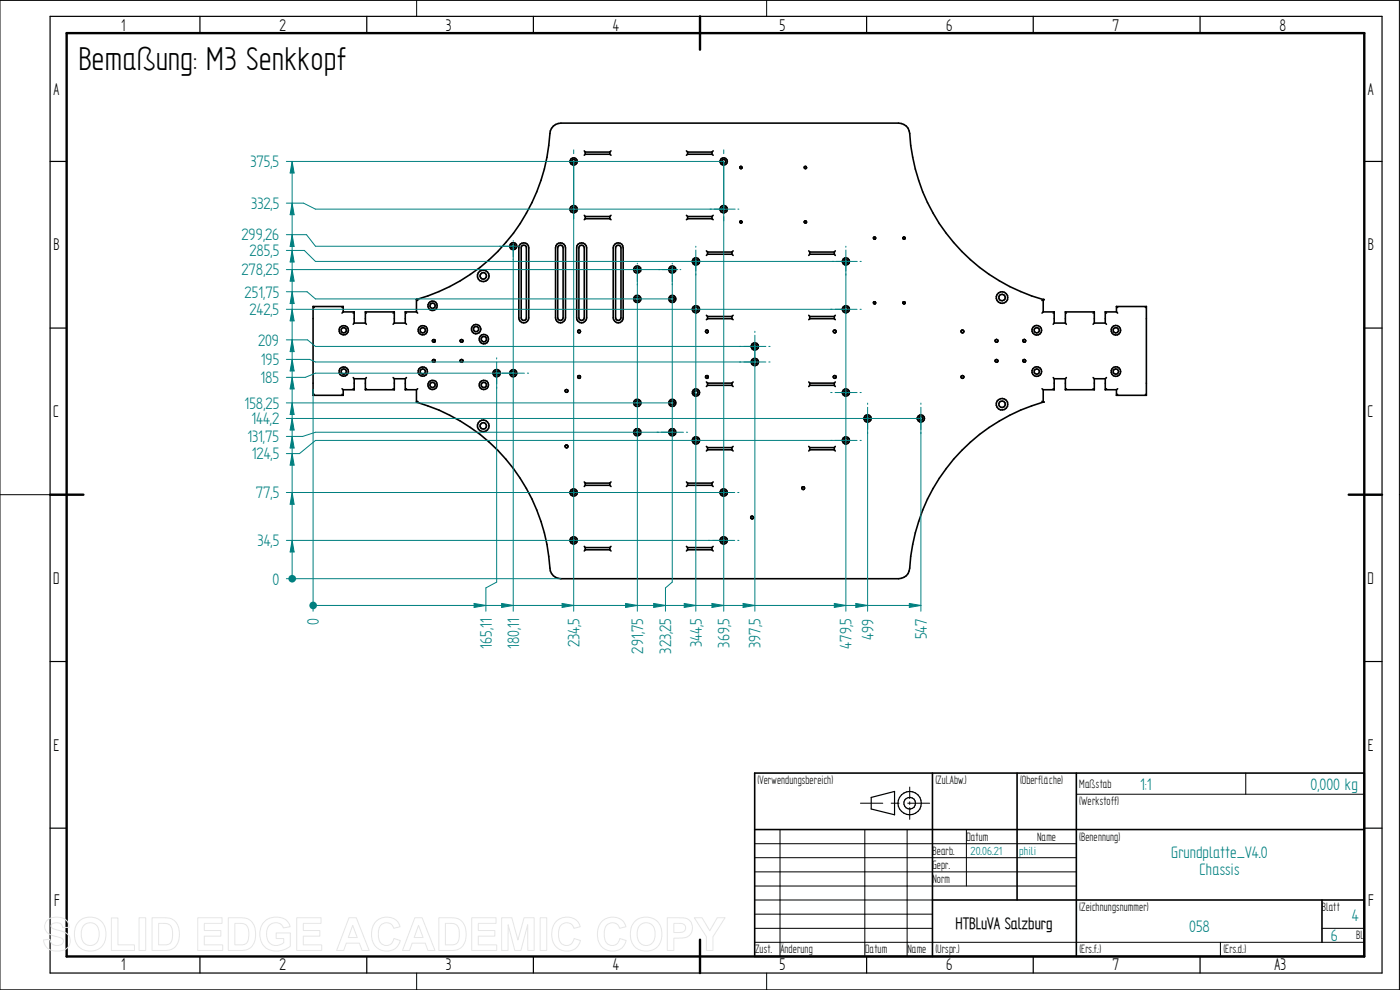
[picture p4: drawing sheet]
<svg xmlns="http://www.w3.org/2000/svg" width="297mm" height="210mm" viewBox="0 0 297 210" stroke-linecap="round" stroke-linejoin="round" font-family="sans-serif">
<g fill="none" stroke="#000" stroke-width=".21">
<path d="M88.4 0v3.5M162.6 0v3.5M0 .1h296.9v209.9h-296.9zM156.9 35.6v-.2l.4-.1 .2 .3-.4 .2M170.6 35.6v-.2l.4-.1 .2 .3-.4 .2M156.9 47.2v-.3l.4-.1 .2 .4-.4 .2M170.6 47.2v-.3l.4-.1 .2 .4-.4 .2M185.3 50.6l.1-.4 .4 .2v.2l-.3 .2M191.5 50.6l.2-.4 .4 .2v.2l-.4 .2M91.7 72.4l.2-.4 .4 .1v.4l-.4 .1M91.7 76.7l.2-.5 .4 .1v.5l-.4 .1M97.6 72.4l.1-.4 .5 .1v.4l-.4 .1"/>
<path d="M97.6 76.7l.1-.5 .5 .1v.5l-.4 .1M122.5 70.4l.2-.4 .4 .1v.4l-.3 .2M149.6 70.4l.2-.4 .4 .1 .1 .4-.4 .2M176.7 70.4l.2-.4 .4 .1 .1 .4-.4 .2M185.3 64.3v-.2l.3-.1 .2 .3-.3 .2M191.5 64.3v-.2l.4-.1 .2 .3-.4 .2M203.8 70.4l.2-.4 .4 .1 .1 .4-.4 .2M211.1 72.4l.1-.4 .5 .1v.4l-.4 .1M211.1 76.7l.1-.5 .5 .1v.5l-.4 .1M217 72.4l.1-.4 .5 .1v.4l-.4 .1M217 76.7l.1-.5 .5 .1v.5l-.4 .1M119.8 94.8l.2-.4h.4l.1 .5-.4 .1"/>
<path d="M119.8 83l.2-.4 .4 .1 .1 .4-.4 .2M122.5 80.1l.2-.4h.4v.4l-.3 .2M149.6 80.1l.2-.4h.4l.1 .4-.4 .2M176.7 80.1l.2-.4h.4l.1 .4-.4 .2M203.8 80.1l.2-.4h.4l.1 .4-.4 .2M0 104.9h10.6M159.2 109.9l.1-.4 .5 .1 .1 .4-.4 .2M170.1 103.6l.1-.3h.4l.1 .4-.4 .2M296.9 104.9h.1M160.1 179h68.2M165.5 176v26.9M182.5 170.4h4.8"/>
<path d="M183.5 176v26.9M189.1 170.4h1.7M192.4 176v26.9M192.6 170.4h4.6M193 167v2.4M193 170.1v.5M193 171.3v2.5M205 176v12M228.3 168.5h61.1M264.3 164v4.5M160.1 199.9h129.3M160.1 196.9h37.7"/>
<path d="M160.1 188h68.2M160.1 185h68.2M160.1 181.9h68.2M160.1 190.9h37.7M160.1 193.9h37.7M258.9 199.9v3M280.5 196.9h8.9M88.4 206.4v3.6M162.6 206.4v3.6"/>
</g>
<g fill="none" stroke="#000" stroke-width=".25">
<path d="M10.6 3.5h282.6v202.9h-282.6zM42.4 3.5v3.5M77.8 3.5v3.5M113.2 3.5v3.5M148.5 3.5v3.5M183.9 3.5v3.5M219.2 3.5v3.5M254.6 3.5v3.5M10.6 34.2h3.5M289.4 34.2h3.8M10.6 69.6h3.5M289.4 69.6h3.8"/>
<path d="M10.6 104.9h3.5M289.4 104.9h3.8M10.6 140.3h3.5M289.4 140.3h3.8M10.6 175.7h3.5M184.8 169.2l5-1.3v4.9l-5-1.2zM289.4 175.7h3.8M42.4 202.9v3.5M77.8 202.9v3.5M113.2 202.9v3.5M148.5 202.9v3.5M183.9 202.9v3.5"/>
<path d="M219.2 202.9v3.5M254.6 202.9v3.5"/>
<circle cx="193" cy="170.4" r="2.46"/>
<circle cx="193" cy="170.4" r="1.23"/>
</g>
<path d="M14.1 7h275.3v195.9h-275.3zM148.5 3.5v7M10.6 104.9h7.1M286.1 104.9h7.1M148.5 199.3v7.1" fill="none" stroke="#000" stroke-width=".51"/>
<g fill="none" stroke="#000" stroke-width=".34">
<path d="M124 32l.2 .3M124.2 32.3v.4M124.2 32.7h5.2M124.2 32.3h5.2M124.2 32.7l-.2 .2M129.4 32.3v.4M129.4 32.7l.2 .2M129.6 32l-.2 .3M145.6 32l.3 .3M145.9 32.3v.4M145.9 32.7h5.1M145.9 32.3h5.1"/>
<path d="M145.9 32.7l-.3 .2M151 32.3v.4M151 32.7l.3 .2M151.3 32l-.3 .3M157 35.4l.3-.1 .1 .3-.3 .2zM170.6 35.4l.4-.1 .1 .3-.3 .2zM110.4 51.8a1.07 1.07 0 0 1 1.1-.2 1.07 1.07 0 0 1 .7 1v14.8a1.06 1.06 0 0 1-1.1 1.1 1.06 1.06 0 0 1-1-1.1v-14.8zM110.6 52.3a.58 .58 0 0 1 .7-.3 .58 .58 0 0 1 .4 .6v14.8a.55 .55 0 0 1-.6 .6 .55 .55 0 0 1-.5-.6zM118.2 51.8a1.08 1.08 0 0 1 1.1-.2 1.08 1.08 0 0 1 .7 1v14.8a1.06 1.06 0 0 1-1.1 1.1 1.06 1.06 0 0 1-1-1.1v-14.8zM118.4 52.3a.58 .58 0 0 1 .6-.3 .58 .58 0 0 1 .5 .6v14.8a.57 .57 0 0 1-.6 .6 .57 .57 0 0 1-.6-.6zM122.6 51.8a1.08 1.08 0 0 1 1.2-.2 1.08 1.08 0 0 1 .7 1v14.8a1.06 1.06 0 0 1-1.1 1.1 1.06 1.06 0 0 1-1.1-1.1v-14.8l.1-.4zM123.1 52.1a.57 .57 0 0 1 .9 .5v14.8a.57 .57 0 0 1-.6 .6 .57 .57 0 0 1-.6-.6v-14.8z"/>
<path d="M124 45.7l.2 .2M124.2 46.4h5.2M124.2 45.9v.5M124.2 45.9h5.2M124.2 46.4l-.2 .2M129.4 45.9v.5M129.4 46.4l.2 .2M129.6 45.7l-.2 .2M130.4 51.8a1.05 1.05 0 0 1 1.2-.2 1.05 1.05 0 0 1 .6 1v14.8a1.06 1.06 0 0 1-1.1 1.1 1.06 1.06 0 0 1-1-1.1v-14.8zM130.9 52.1a.57 .57 0 0 1 .8 .5v14.8a.57 .57 0 0 1-.5 .6 .57 .57 0 0 1-.6-.6v-14.8zM145.6 45.7l.3 .2M145.9 46.4h5.1"/>
<path d="M145.9 45.9h5.1M145.9 45.9v.5M145.9 46.4l-.3 .2M149.9 53.2l.2 .3M150.1 53.5h5.2M150.1 53.9h5.2M150.1 53.5v.4M150.1 53.9l-.2 .3M151 45.9v.5M151 46.4l.3 .2M151.3 45.7l-.3 .2M155.3 53.5v.4"/>
<path d="M155.3 53.9l.2 .3M155.5 53.2l-.2 .3M157 47l.1-.1 .3 .2-.3 .2zM170.6 47l.2-.1 .3 .2-.3 .2zM171.6 53.2l.2 .3M171.8 53.5v.4M171.8 53.5h5.2M171.8 53.9h5.2M171.8 53.9l-.2 .3M177 53.5v.4M177 53.9l.2 .3M177.2 53.2l-.2 .3"/>
<path d="M185.3 50.4l.4-.1v.4l-.2 .1zM191.6 50.4l.3-.1v.4l-.3-.1zM66.4 65h6.4M66.4 65v18.9M66.4 65l.3 .2M72.8 66.2h2.3M72.8 65v1.2M72.8 65l-.2 .2M72.8 66.2l-.2 .2M75.1 68.5h2.4M75.1 66.2v2.3M75.1 66.2l-.2 .2"/>
<path d="M75.1 68.5l-.2 .3M77.5 66.2h6.2M77.5 66.2v2.3M77.5 68.5l.2 .3M77.5 66.2l.2 .2M83.7 68.5h2.3M83.7 66.2v2.3M83.7 66.2l-.3 .2M83.7 68.5l-.3 .3M86 66.2h2.3M86 66.2v2.3M86 68.5l.2 .3"/>
<path d="M86 66.2l.2 .2M88.3 66.2v-2.7a39 39 0 0 0 28.5-35.7 2.34 2.34 0 0 1 2.2-1.7h71.6a2.32 2.32 0 0 1 2.4 2.2 38.9 38.9 0 0 0 28.3 35.2v2.7M88.3 66.2l.3 .2M88.4 63.6l.2 .2M149.9 66.9l.2 .2M150.1 67.1h5.2M150.1 67.6h5.2M150.1 67.1v.5M150.1 67.6l-.2 .2M155.3 67.1v.5M155.3 67.6l.2 .2M155.5 66.9l-.2 .2"/>
<path d="M171.6 66.9l.2 .2M171.8 67.1v.5M171.8 67.1h5.2M171.8 67.6h5.2M171.8 67.6l-.2 .2M177 67.1v.5M177 67.6l.2 .2M177.2 66.9l-.2 .2M185.3 64.1h.4v.3l-.2 .1zM191.6 64.1h.3l.1 .2-.3 .2zM221.2 63.6l-.1 .2M221.3 66.2h2.3"/>
<path d="M221.3 66.2l-.2 .2M223.6 68.5h2.4M223.6 66.2v2.3M223.6 66.2l-.2 .2M223.6 68.5l-.2 .3M226 66.2h6.2M226 66.2v2.3M226 68.5l.2 .3M226 66.2l.2 .2M232.2 66.2v2.3M232.2 68.5h2.3M232.2 66.2l-.3 .2"/>
<path d="M232.2 68.5l-.3 .3M234.5 66.2v2.3M234.5 66.2h2.4M234.5 68.5l.2 .3M234.5 66.2l.2 .2M236.9 65v1.2M236.9 65h6.3M236.9 66.2l.2 .2M236.9 65l.2 .2M243.2 65v18.9M243.2 65l-.2 .2M66.4 83.9h6.4"/>
<path d="M66.7 83.7l-.3 .2M72.6 83.7l.2 .2M72.6 82.5l.2 .2M72.8 82.7h2.3M72.8 82.7v1.2M74.9 82.5l.2 .2M74.9 80.1l.2 .2M75.1 80.3h2.4M75.1 80.3v2.4M77.5 82.7h6.2M77.5 80.3v2.4M77.7 80.1l-.2 .2"/>
<path d="M77.7 82.5l-.2 .2M83.4 82.5l.3 .2M83.4 80.1l.3 .2M83.7 80.3h2.3M83.7 80.3v2.4M86 82.7h2.3M86 80.3v2.4M86.2 80.1l-.2 .2M86.2 82.5l-.2 .2M88.3 82.7v2.6a39.1 39.1 0 0 1 28.5 35.8 2.34 2.34 0 0 0 2.2 1.7h71.6a2.31 2.31 0 0 0 2.4-2.3 39 39 0 0 1 28.3-35.2v-2.6M88.6 82.5l-.3 .2M88.6 85.1l-.2 .2"/>
<path d="M149.9 81l.2 .3M149.9 94.7l.2 .3M150.1 81.7l-.2 .3M150.1 95.4l-.2 .3M150.1 81.3v.4M150.1 95v.4M150.1 95h5.2M150.1 95.4h5.2M150.1 81.3h5.2M150.1 81.7h5.2M155.3 81.3v.4M155.3 95v.4"/>
<path d="M155.3 81.7l.2 .3M155.3 95.4l.2 .3M155.5 81l-.2 .3M155.5 94.7l-.2 .3M171.6 94.7l.2 .3M171.6 81l.2 .3M171.8 81.3v.4M171.8 95v.4M171.8 95h5.2M171.8 95.4h5.2M171.8 95.4l-.2 .3M171.8 81.3h5.2"/>
<path d="M171.8 81.7h5.2M171.8 81.7l-.2 .3M177 81.3v.4M177 95v.4M177 95.4l.2 .3M177 81.7l.2 .3M177.2 94.7l-.2 .3M177.2 81l-.2 .3M221.1 85.1l.1 .2M221.1 82.5l.2 .2M221.3 82.7h2.3M223.4 82.5l.2 .2"/>
<path d="M223.4 80.1l.2 .2M223.6 80.3h2.4M223.6 80.3v2.4M226 82.7h6.2M226 80.3v2.4M226.2 80.1l-.2 .2M226.2 82.5l-.2 .2M231.9 82.5l.3 .2M231.9 80.1l.3 .2M232.2 80.3h2.3M232.2 80.3v2.4M234.5 82.7h2.4"/>
<path d="M234.5 80.3v2.4M234.7 80.1l-.2 .2M234.7 82.5l-.2 .2M236.9 83.9h6.3M236.9 82.7v1.2M237.1 82.5l-.2 .2M237.1 83.7l-.2 .2M243 83.7l.2 .2M124 102.2l.2 .3M124 115.9l.2 .3M124.2 102.5v.5M124.2 116.2v.4"/>
<path d="M124.2 102.5h5.2M124.2 103h5.2M124.2 103l-.2 .2M124.2 116.6h5.2M124.2 116.2h5.2M124.2 116.6l-.2 .3M129.4 102.5v.5M129.4 116.2v.4M129.4 103l.2 .2M129.4 116.6l.2 .3M129.6 102.2l-.2 .3M129.6 115.9l-.2 .3"/>
<path d="M145.6 115.9l.3 .3M145.6 102.2l.3 .3M145.9 102.5v.5M145.9 116.2v.4M145.9 102.5h5.1M145.9 103h5.1M145.9 116.6h5.1M145.9 116.2h5.1M145.9 116.6l-.3 .3M145.9 103l-.3 .2M151 102.5v.5M151 116.2v.4"/>
<path d="M151 116.6l.3 .3M151 103l.3 .2M151.3 115.9l-.3 .3M151.3 102.2l-.3 .3M160.1 164h129.3v38.9h-129.3zM160.1 176h129.3M197.8 164v38.9M215.8 164v26.9M228.3 164v38.9M197.8 190.9h91.6M280.5 190.9v9"/>
<circle cx="121.7" cy="34.2" r=".77"/>
<circle cx="121.7" cy="34.3" r=".43"/>
<circle cx="153.5" cy="34.2" r=".44"/>
<circle cx="153.5" cy="34.2" r=".77"/>
<circle cx="102.5" cy="58.5" r=".68"/>
<circle cx="102.5" cy="58.5" r="1.23"/>
<circle cx="108.9" cy="52.2" r=".42"/>
<circle cx="108.9" cy="52.2" r=".75"/>
<circle cx="121.7" cy="44.4" r=".78"/>
<circle cx="121.7" cy="44.4" r=".42"/>
<circle cx="135.2" cy="57.2" r=".76"/>
<circle cx="135.2" cy="57.2" r=".42"/>
<circle cx="142.6" cy="57.2" r=".42"/>
<circle cx="142.6" cy="57.2" r=".75"/>
<circle cx="147.6" cy="55.5" r=".44"/>
<circle cx="147.6" cy="55.5" r=".77"/>
<circle cx="153.5" cy="44.4" r=".77"/>
<circle cx="153.5" cy="44.4" r=".42"/>
<circle cx="179.5" cy="55.5" r=".42"/>
<circle cx="179.5" cy="55.5" r=".76"/>
<circle cx="72.9" cy="70.1" r=".56"/>
<circle cx="72.9" cy="78.8" r=".56"/>
<circle cx="72.9" cy="78.8" r=".98"/>
<circle cx="72.9" cy="70.1" r=".99"/>
<circle cx="89.7" cy="70.1" r=".56"/>
<circle cx="89.7" cy="78.8" r=".56"/>
<circle cx="89.7" cy="78.8" r=".98"/>
<circle cx="89.7" cy="70" r="1"/>
<circle cx="91.8" cy="64.9" r=".57"/>
<circle cx="91.8" cy="64.9" r="1"/>
<circle cx="92" cy="72.3" r=".29"/>
<circle cx="92" cy="76.5" r=".29"/>
<circle cx="97.9" cy="72.3" r=".29"/>
<circle cx="97.9" cy="76.5" r=".29"/>
<circle cx="101" cy="69.8" r=".56"/>
<circle cx="101" cy="69.8" r="1.01"/>
<circle cx="102.7" cy="72" r=".57"/>
<circle cx="102.7" cy="71.9" r="1"/>
<circle cx="105.4" cy="79.2" r=".77"/>
<circle cx="105.4" cy="79.1" r=".43"/>
<circle cx="108.9" cy="79.1" r=".42"/>
<circle cx="108.9" cy="79.2" r=".76"/>
<circle cx="122.9" cy="70.3" r=".3"/>
<circle cx="122.9" cy="80" r=".3"/>
<circle cx="135.2" cy="63.4" r=".77"/>
<circle cx="135.2" cy="63.4" r=".42"/>
<circle cx="142.6" cy="63.4" r=".43"/>
<circle cx="142.6" cy="63.4" r=".75"/>
<circle cx="147.6" cy="65.6" r=".43"/>
<circle cx="147.6" cy="65.6" r=".78"/>
<circle cx="150" cy="70.3" r=".29"/>
<circle cx="150" cy="80" r=".29"/>
<circle cx="160.1" cy="73.5" r=".44"/>
<circle cx="160.1" cy="76.8" r=".44"/>
<circle cx="160.1" cy="73.5" r=".77"/>
<circle cx="160.1" cy="76.8" r=".77"/>
<circle cx="177.1" cy="70.3" r=".3"/>
<circle cx="177.1" cy="80" r=".3"/>
<circle cx="179.5" cy="65.6" r=".42"/>
<circle cx="179.5" cy="65.6" r=".76"/>
<circle cx="204.2" cy="70.3" r=".3"/>
<circle cx="204.2" cy="80" r=".3"/>
<circle cx="211.4" cy="72.3" r=".3"/>
<circle cx="211.4" cy="76.5" r=".29"/>
<circle cx="212.6" cy="63.1" r="1.22"/>
<circle cx="212.6" cy="63.1" r=".7"/>
<circle cx="217.3" cy="72.3" r=".3"/>
<circle cx="217.3" cy="76.5" r=".29"/>
<circle cx="220" cy="70.1" r=".56"/>
<circle cx="220" cy="70.1" r="1.02"/>
<circle cx="220" cy="78.8" r=".56"/>
<circle cx="220" cy="78.8" r="1.02"/>
<circle cx="236.7" cy="78.8" r=".56"/>
<circle cx="236.7" cy="70.1" r="1.02"/>
<circle cx="236.7" cy="78.8" r="1.02"/>
<circle cx="236.7" cy="70" r=".57"/>
<circle cx="91.8" cy="81.7" r=".56"/>
<circle cx="91.8" cy="81.6" r="1"/>
<circle cx="102.5" cy="90.3" r="1.22"/>
<circle cx="102.5" cy="90.3" r=".68"/>
<circle cx="102.6" cy="81.7" r=".56"/>
<circle cx="102.6" cy="81.7" r=".98"/>
<circle cx="120.2" cy="94.7" r=".3"/>
<circle cx="120.2" cy="82.9" r=".3"/>
<circle cx="135.2" cy="91.7" r=".77"/>
<circle cx="135.2" cy="85.5" r=".77"/>
<circle cx="135.2" cy="91.7" r=".43"/>
<circle cx="135.2" cy="85.4" r=".42"/>
<circle cx="142.6" cy="85.5" r=".42"/>
<circle cx="142.6" cy="91.7" r=".42"/>
<circle cx="142.6" cy="91.7" r=".76"/>
<circle cx="142.6" cy="85.5" r=".76"/>
<circle cx="147.6" cy="83.3" r=".77"/>
<circle cx="147.6" cy="93.4" r=".44"/>
<circle cx="147.6" cy="83.3" r=".43"/>
<circle cx="147.6" cy="93.4" r=".78"/>
<circle cx="179.4" cy="83.3" r=".43"/>
<circle cx="179.5" cy="93.4" r=".42"/>
<circle cx="179.5" cy="83.3" r=".75"/>
<circle cx="179.5" cy="93.4" r=".76"/>
<circle cx="184.1" cy="88.8" r=".77"/>
<circle cx="184.1" cy="88.8" r=".42"/>
<circle cx="195.4" cy="88.8" r=".76"/>
<circle cx="195.4" cy="88.8" r=".42"/>
<circle cx="212.6" cy="85.7" r="1.22"/>
<circle cx="212.6" cy="85.8" r=".69"/>
<circle cx="121.7" cy="104.5" r=".77"/>
<circle cx="121.7" cy="114.6" r=".78"/>
<circle cx="121.7" cy="104.5" r=".43"/>
<circle cx="121.7" cy="114.6" r=".42"/>
<circle cx="153.5" cy="104.5" r=".77"/>
<circle cx="153.5" cy="114.6" r=".78"/>
<circle cx="153.5" cy="114.6" r=".42"/>
<circle cx="153.5" cy="104.5" r=".42"/>
<circle cx="159.6" cy="109.8" r=".29"/>
<circle cx="170.4" cy="103.5" r=".3"/>
</g>
<g fill="#000">
<circle cx="88.3" cy="63.5" r=".17"/>
<circle cx="88.4" cy="63.6" r=".17"/>
<circle cx="221.2" cy="63.6" r=".17"/>
<circle cx="221.3" cy="63.5" r=".17"/>
<circle cx="221.3" cy="63.6" r=".17"/>
<circle cx="88.3" cy="85.3" r=".17"/>
<circle cx="88.4" cy="85.3" r=".17"/>
<circle cx="221.2" cy="85.3" r=".17"/>
<circle cx="221.3" cy="85.3" r=".17"/>
</g>
<path d="M66.4 82.5v47.2" fill="none" stroke="#008080" stroke-width=".21"/>
<circle cx="66.4" cy="128.4" r=".83" fill="#008080"/>
<path d="M105.4 79.2v44.3l-2.3 1.2v5M66.4 128.4h36.7M100.6 128l2.5 .4-2.5 .5z" fill="none" stroke="#008080" stroke-width=".21"/>
<path d="M100.6 128l2.5 .4-2.5 .5z" fill="#008080"/>
<path d="M108.9 52.2v77.5M103.1 128.4h5.8M106.4 128l2.5 .4-2.5 .5z" fill="none" stroke="#008080" stroke-width=".21"/>
<path d="M106.4 128l2.5 .4-2.5 .5z" fill="#008080"/>
<path d="M121.7 34.2v95.5M108.9 128.4h12.8M119.3 128l2.4 .4-2.4 .5z" fill="none" stroke="#008080" stroke-width=".21"/>
<path d="M119.3 128l2.4 .4-2.4 .5z" fill="#008080"/>
<path d="M153.5 34.2v95.5M147.6 128.4h5.9M151 128l2.5 .4-2.5 .5z" fill="none" stroke="#008080" stroke-width=".21"/>
<path d="M151 128l2.5 .4-2.5 .5z" fill="#008080"/>
<path d="M135.2 57.2v72.5M121.7 128.4h13.5M132.7 128l2.5 .4-2.5 .5z" fill="none" stroke="#008080" stroke-width=".21"/>
<path d="M132.7 128l2.5 .4-2.5 .5z" fill="#008080"/>
<path d="M142.6 57.2v66.3l-1.4 1.2v5M135.2 128.4h6M138.7 128l2.5 .4-2.5 .5z" fill="none" stroke="#008080" stroke-width=".21"/>
<path d="M138.7 128l2.5 .4-2.5 .5z" fill="#008080"/>
<path d="M147.6 55.5v74.2M141.2 128.4h6.4M145.2 128l2.4 .4-2.4 .5z" fill="none" stroke="#008080" stroke-width=".21"/>
<path d="M145.2 128l2.4 .4-2.4 .5z" fill="#008080"/>
<path d="M160.1 73.5v56.2M153.5 128.4h6.6M157.6 128l2.5 .4-2.5 .5z" fill="none" stroke="#008080" stroke-width=".21"/>
<path d="M157.6 128l2.5 .4-2.5 .5z" fill="#008080"/>
<path d="M179.5 55.5v74.2M160.1 128.4h19.4M177 128l2.5 .4-2.5 .5z" fill="none" stroke="#008080" stroke-width=".21"/>
<path d="M177 128l2.5 .4-2.5 .5z" fill="#008080"/>
<path d="M184.1 88.8v40.9M179.5 128.4h4.6M181.6 128l2.5 .4-2.5 .5z" fill="none" stroke="#008080" stroke-width=".21"/>
<path d="M181.6 128l2.5 .4-2.5 .5z" fill="#008080"/>
<path d="M195.4 88.8v40.9M184.1 128.4h11.3M192.9 128l2.5 .4-2.5 .5z" fill="none" stroke="#008080" stroke-width=".21"/>
<path d="M192.9 128l2.5 .4-2.5 .5z" fill="#008080"/>
<path d="M60.7 122.8h58.3" fill="none" stroke="#008080" stroke-width=".21"/>
<circle cx="62" cy="122.8" r=".83" fill="#008080"/>
<path d="M60.7 114.6h92.8M62 114.6v8.2M62 114.6l.4 2.5h-.8z" fill="none" stroke="#008080" stroke-width=".21"/>
<path d="M62 114.6l.4 2.5h-.8z" fill="#008080"/>
<path d="M60.7 104.5h92.8M62 104.5v10.1M62 104.5l.4 2.5h-.8z" fill="none" stroke="#008080" stroke-width=".21"/>
<path d="M62 104.5l.4 2.5h-.8z" fill="#008080"/>
<path d="M62 96.2v8.3M62 96.2l.4 2.5h-.8zM179.5 93.4h-112.6l-3.4 2.8h-2.8" fill="none" stroke="#008080" stroke-width=".21"/>
<path d="M62 96.2l.4 2.5h-.8z" fill="#008080"/>
<path d="M62 92.6v3.6M62 92.6l.4 2.4h-.8zM142.6 91.7h-75.7l-2.7 .9h-3.5" fill="none" stroke="#008080" stroke-width=".21"/>
<path d="M62 92.6l.4 2.4h-.8z" fill="#008080"/>
<path d="M60.7 85.5h81.9M62 85.5v3.3M62 85.5l.4 2.4h-.8z" fill="none" stroke="#008080" stroke-width=".21"/>
<path d="M62 85.5l.4 2.4h-.8z" fill="#008080"/>
<path d="M60.7 88.8h134.7M62 88.8v3.8M62 88.8l.4 2.4h-.8z" fill="none" stroke="#008080" stroke-width=".21"/>
<path d="M62 88.8l.4 2.4h-.8z" fill="#008080"/>
<path d="M108.9 79.2h-42l-2.1 .9h-4.1M62 80.1v5.4M62 80.1l.4 2.4h-.8z" fill="none" stroke="#008080" stroke-width=".21"/>
<path d="M62 80.1l.4 2.4h-.8z" fill="#008080"/>
<path d="M60.7 76.2h5l1.2 .6h93.2M62 76.2v3.9M62 76.2l.4 2.5h-.8z" fill="none" stroke="#008080" stroke-width=".21"/>
<path d="M62 76.2l.4 2.5h-.8z" fill="#008080"/>
<path d="M60.7 72.1h4.5l1.7 1.4h93.2M62 72.1v4.1M62 72.1l.4 2.5h-.8z" fill="none" stroke="#008080" stroke-width=".21"/>
<path d="M62 72.1l.4 2.5h-.8z" fill="#008080"/>
<path d="M60.7 65.6h118.8M62 65.6v6.5M62 65.6l.4 2.5h-.8z" fill="none" stroke="#008080" stroke-width=".21"/>
<path d="M62 65.6l.4 2.5h-.8z" fill="#008080"/>
<path d="M60.7 53.1h3.9l2.3 2.4h112.6M62 53.1v4.1M62 53.1l.4 2.5h-.8z" fill="none" stroke="#008080" stroke-width=".21"/>
<path d="M62 53.1l.4 2.5h-.8z" fill="#008080"/>
<path d="M60.7 61.9h4.5l1.7 1.5h75.7M62 61.9v3.7M62 61.9l.4 2.5h-.8z" fill="none" stroke="#008080" stroke-width=".21"/>
<path d="M62 61.9l.4 2.5h-.8z" fill="#008080"/>
<path d="M60.7 57.2h81.9M62 57.2v4.7M62 57.2l.4 2.4h-.8z" fill="none" stroke="#008080" stroke-width=".21"/>
<path d="M62 57.2l.4 2.4h-.8z" fill="#008080"/>
<path d="M60.7 49.8h4.3l1.9 2.4h42M62 49.8v3.3M62 49.8l.4 2.5h-.8z" fill="none" stroke="#008080" stroke-width=".21"/>
<path d="M62 49.8l.4 2.5h-.8z" fill="#008080"/>
<path d="M60.7 43.1h3.7l2.5 1.3h86.6M62 43.1v6.7M62 43.1l.4 2.5h-.8z" fill="none" stroke="#008080" stroke-width=".21"/>
<path d="M62 43.1l.4 2.5h-.8z" fill="#008080"/>
<path d="M60.7 34.2h92.8M62 34.2v8.9M62 34.2l.4 2.5h-.8z" fill="none" stroke="#008080" stroke-width=".21"/>
<path d="M62 34.2l.4 2.5h-.8z" fill="#008080"/>
<g fill="none" stroke="#008080" stroke-width=".21">
<path d="M121.7 31.8v.8M121.7 34.4v9.4M153.5 31.8v.8M153.5 34.4v9.8M106 52.2h.2M106.6 52.2h3M108.9 51.1v.1M108.9 51.6v2.9M108.9 54.9v.2M110.1 52.2h.1M121.7 45.6v.8M135.2 55.8v.2"/>
<path d="M135.2 56.5v3.2M139.7 57.2h.3M140.4 57.2h3.4M142.6 55.8v.2M142.6 56.5v3.2M144.3 57.2h.1M147.6 52.2v.3M147.6 53v4.5M147.6 58.1v.3M150.6 44.4h.3M151.5 44.4h4.5M153.5 46v.9"/>
<path d="M156.5 44.4h.3M176.6 55.5h.2M177.4 55.5h4.5M179.5 52.2v.3M179.5 53v4.5M179.5 58.1v.3M182.5 55.5h.2M105.4 75.9v.3M105.4 76.8v4.6M105.7 79.2h.3M106.6 79.2h4.7M111.9 79.2h.2"/>
<path d="M135.2 60.2v.2M142.6 60.2v.2M156.9 73.5h.3M156.9 76.8h.3M157.8 73.5h4.7M157.8 76.8h4.7M160.1 70.3v.2M160.1 71.1v4.7M160.1 76.5v.3M163.1 73.5h.3M163.1 76.8h.3M176.2 65.6h.3"/>
<path d="M177.2 65.6h4.6M182.5 65.6h.2M105.4 82.1v.3M139.4 91.7h.3M140.3 91.7h4.7M145.6 91.7h.3M176.2 83.3h.3M176.2 93.4h.3M177.2 83.3h4.6M177.2 93.4h4.6M182.5 83.3h.2M182.5 93.4h.2"/>
<path d="M184.1 85.5v.3M184.1 86.4v4.7M184.1 91.7v.3M195.4 85.5v.3M195.4 86.4v4.7M195.4 91.7v.3M150.3 114.6h.3M150.3 104.5h.3M151.2 114.6h4.7M151.2 104.5h4.7M156.5 114.6h.3M156.5 104.5h.3"/>
</g>
<g fill="none" stroke="#e6e6e6" stroke-width=".21">
<path d="M10 195.3a3.2 3.2 0 0 1 4.4 .4l.3 1-1.4 .1a1.33 1.33 0 0 0-1.1-1 1.33 1.33 0 0 0-1.4 .6l.2 .5 .9 .3a4 4 0 0 1 2.7 1.3 2.16 2.16 0 0 1-2.1 3.2 2.65 2.65 0 0 1-3.3-2.3l1.4-.1a1.5 1.5 0 0 0 1.3 1.3 1.5 1.5 0 0 0 1.6-1 1 1 0 0 0-1.1-.8 3.2 3.2 0 0 1-2.9-1.9l.1-.9zM16.7 195.5a3.4 3.4 0 0 1 4.1-.5 3.4 3.4 0 0 1 1.7 3.7 3.4 3.4 0 0 1-4.1 3 3.4 3.4 0 0 1-2.6-4.3l.3-1zM17.8 196.4a1.93 1.93 0 0 1 2.3-.4 1.93 1.93 0 0 1 .9 2.1 1.94 1.94 0 0 1-.9 2.2 1.94 1.94 0 0 1-2.3-.3 3.3 3.3 0 0 1 0-3.6zM23.6 194.7h1.4v5.7h3.5v1.2h-4.9zM29.5 194.7h1.4v6.9h-1.4zM32.3 194.7h2.5a2.97 2.97 0 0 1 3.3 3.5 2.91 2.91 0 0 1-3.2 3.4h-2.6zM33.7 195.9a2.89 2.89 0 0 1 2.5 .6 3.6 3.6 0 0 1-.3 3.7l-.6 .2h-1.6zM42 194.7h5.1v1.2h-3.8v1.5h3.6v1.2h-3.6v1.8h3.9v1.2h-5.2zM48.4 194.7h2.6a2.97 2.97 0 0 1 3.2 3.5 2.91 2.91 0 0 1-3.1 3.4h-2.7zM49.8 195.9a2.89 2.89 0 0 1 2.6 .6 3.6 3.6 0 0 1-.3 3.7l-.6 .2h-1.7zM56 195.6a3.7 3.7 0 0 1 5.1 0l.5 1-1.5 .2a1.89 1.89 0 0 0-2.3-1 1.89 1.89 0 0 0-1.2 2.3 2.14 2.14 0 0 0 1.1 2.3 2.14 2.14 0 0 0 2.5-.4v-.9h-1.6v-1.2h3v2.8a4.1 4.1 0 0 1-5.9-.4 4.2 4.2 0 0 1 .3-4.7zM62.9 194.7h5.2v1.2h-3.8v1.5h3.6v1.2h-3.6v1.8h3.9v1.2h-5.3z"/>
<path d="M74 194.7h1.6l2.7 6.9h-1.5l-.6-1.5h-2.7l-.6 1.5h-1.5zM74.8 196.3l1 2.6h-1.9zM79.7 195.5a3 3 0 0 1 5.2 1.1l-1.4 .3a1.66 1.66 0 0 0-1.9-1.1 1.66 1.66 0 0 0-1.3 1.8 2.36 2.36 0 0 0 1.3 2.9 1.59 1.59 0 0 0 2-1.4l1.3 .4a3.1 3.1 0 0 1-3.6 2.2 3.1 3.1 0 0 1-2.5-3.5l.3-1.5zM88 194.7h1.6l2.7 6.9h-1.5l-.6-1.5h-2.8l-.5 1.5h-1.5zM88.8 196.3l1 2.6h-1.9zM93.1 194.7h2.5a2.97 2.97 0 0 1 3.3 3.5 2.91 2.91 0 0 1-3.2 3.4h-2.6zM94.5 195.9a2.89 2.89 0 0 1 2.6 .6 3.6 3.6 0 0 1-.3 3.7l-.6 .2h-1.7zM100.1 194.7h5.1v1.2h-3.7v1.5h3.5v1.2h-3.5v1.8h3.9v1.2h-5.3zM106.4 194.7h2.2l1.3 4.7 1.3-4.7h2.1v6.9h-1.3v-5.4l-1.5 5.4h-1.3l-1.4-5.4v5.4h-1.4zM114.6 194.7h1.4v6.9h-1.4zM118 195.5a3 3 0 0 1 5.1 1.1l-1.3 .3a1.66 1.66 0 0 0-2-1.1 1.66 1.66 0 0 0-1.3 1.8 2.36 2.36 0 0 0 1.4 2.9 1.59 1.59 0 0 0 1.9-1.4l1.3 .4a3.1 3.1 0 0 1-3.6 2.2 3.1 3.1 0 0 1-2.4-3.5l.2-1.5zM127.6 195.5a3 3 0 0 1 5.2 1.1l-1.4 .3a1.66 1.66 0 0 0-1.9-1.1 1.66 1.66 0 0 0-1.3 1.8 2.36 2.36 0 0 0 1.4 2.9 1.59 1.59 0 0 0 1.9-1.4l1.3 .4a3.1 3.1 0 0 1-3.6 2.2 3.1 3.1 0 0 1-2.5-3.5l.3-1.5z"/>
<path d="M134.7 195.5a3.4 3.4 0 0 1 4-.5 3.4 3.4 0 0 1 1.7 3.7 3.4 3.4 0 0 1-4 3 3.4 3.4 0 0 1-2.6-4.3l.2-1zM135.7 196.4a1.93 1.93 0 0 1 2.3-.4 1.93 1.93 0 0 1 1 2.1 1.94 1.94 0 0 1-1 2.2 1.94 1.94 0 0 1-2.3-.3 3.3 3.3 0 0 1 0-3.6zM141.6 194.7h2.2a2.62 2.62 0 0 1 2.9 1.1 2.21 2.21 0 0 1-.2 2.3 2.21 2.21 0 0 1-2.2 .9h-1.3v2.6h-1.4zM143 195.9a2.94 2.94 0 0 1 2.2 .3 1.02 1.02 0 0 1 .1 1.2 1.02 1.02 0 0 1-1.2 .4h-1.1zM147.3 194.7h1.6l1.7 2.8 1.6-2.8h1.6l-2.5 4v2.9h-1.4v-2.9z"/>
</g>
<text font-size="7.9" x="16.6" y="14.9">Bemaßung: M3 Senkkopf</text>
<g font-size="4.1">
<text x="25.7" y="6.5">1</text>
<text x="59.3" y="6.5">2</text>
<text x="94.6" y="6.5">3</text>
<text x="130" y="6.5">4</text>
<text x="165.4" y="6.5">5</text>
<text x="200.7" y="6.5">6</text>
<text x="236.1" y="6.5">7</text>
<text x="271.4" y="6.5">8</text>
<text x="11.3" y="20.1">A</text>
<text x="290.2" y="20.1">A</text>
<text x="11.3" y="53.1">B</text>
<text x="290.2" y="53.1">B</text>
<text x="11.3" y="88.5">C</text>
<text x="290.1" y="88.5">C</text>
<text x="11.3" y="123.9">D</text>
<text x="290.1" y="123.9">D</text>
<text x="11.3" y="159.2">E</text>
<text x="290.2" y="159.2">E</text>
<text x="11.5" y="192.3">F</text>
<text x="290.3" y="192.3">F</text>
<text x="25.7" y="205.9">1</text>
<text x="59.3" y="205.9">2</text>
<text x="94.6" y="205.9">3</text>
<text x="130" y="205.9">4</text>
<text x="165.4" y="205.9">5</text>
<text x="200.7" y="205.9">6</text>
<text x="236.1" y="205.9">7</text>
<text x="270.4" y="205.9">A3</text>
</g>
<g font-size="4" fill="#008080">
<text x="53.1" y="35.5">375,5</text>
<text x="53.3" y="44.3">332,5</text>
<text x="51.2" y="51">299,26</text>
<text x="51.2" y="58.4">278,25</text>
<text x="52.9" y="54.4">285,5</text>
<text x="51.9" y="63.2">251,75</text>
<text x="52.9" y="66.8">242,5</text>
<text x="54.7" y="73.3">209</text>
<text x="55.3" y="77.5">195</text>
<text x="55.2" y="81.3">185</text>
<text x="51.9" y="86.7">158,25</text>
<text x="52.5" y="93.8">131,75</text>
<text x="53.3" y="90">144,2</text>
<text x="53.4" y="97.5">124,5</text>
<text x="54.3" y="105.7">77,5</text>
<text x="54.7" y="115.9">34,5</text>
<text x="57.8" y="124">0</text>
<text x="67.6" y="132.6" transform="rotate(-90 67.6 132.6)">0</text>
<text x="104.3" y="137.6" transform="rotate(-90 104.3 137.6)">165,11</text>
<text x="110.1" y="137.7" transform="rotate(-90 110.1 137.7)">180,11</text>
<text x="122.9" y="137.3" transform="rotate(-90 122.9 137.3)">234,5</text>
<text x="148.9" y="137.2" transform="rotate(-90 148.9 137.2)">344,5</text>
<text x="154.8" y="137.4" transform="rotate(-90 154.8 137.4)">369,5</text>
<text x="161.4" y="137.4" transform="rotate(-90 161.4 137.4)">397,5</text>
<text x="180.7" y="137.6" transform="rotate(-90 180.7 137.6)">479,5</text>
<text x="185.3" y="135.7" transform="rotate(-90 185.3 135.7)">499</text>
<text x="196.6" y="135.6" transform="rotate(-90 196.6 135.6)">547</text>
<text x="136.4" y="138.6" transform="rotate(-90 136.4 138.6)">291,75</text>
<text x="142.4" y="138.6" transform="rotate(-90 142.4 138.6)">323,25</text>
<text x="241.9" y="167.6">1:1</text>
<text x="278" y="167.7">0,000 kg</text>
<text x="248.5" y="181.9">Grundplatte_V4.0</text>
<text x="254.5" y="185.7">Chassis</text>
<text x="252.3" y="197.7">058</text>
<text x="286.8" y="195.4">4</text>
<text x="282.3" y="199.6">6</text>
</g>
<text font-size="3.9" x="202.7" y="197.1">HTBLuVA Salzburg</text>
<g font-size="2.9">
<text x="160.7" y="166.3">(Verwendungsbereich)</text>
<text x="198.4" y="166.4">(Zul.Abw.)</text>
<text x="216.4" y="166.4">(Oberfläche)</text>
<text x="229" y="167.1">Maßstab</text>
<text x="229" y="170.9">(Werkstoff)</text>
<text x="205" y="178.3">Datum</text>
<text x="220.1" y="178.3">Name</text>
<text x="229" y="178.3">(Benennung)</text>
<text x="197.8" y="181.3">Bearb.</text>
<text x="197.8" y="184.3">Gepr.</text>
<text x="197.8" y="187.3">Norm</text>
<text x="229" y="193.3">(Zeichnungsnummer)</text>
<text x="280.5" y="193.3">Blatt</text>
<text x="160.2" y="202.3">Zust.</text>
<text x="165.6" y="202.3">Änderung</text>
<text x="183.6" y="202.3">Datum</text>
<text x="192.5" y="202.3">Name</text>
<text x="198.4" y="202.3">(Urspr.)</text>
<text x="229" y="202.3">(Ers.f.:)</text>
<text x="259.5" y="202.3">(Ers.d.:)</text>
<text x="287.7" y="199.3">Bl.</text>
</g>
<g font-size="2.8" fill="#008080">
<text x="205.9" y="181.3">20.06.21</text>
<text x="216.2" y="181.5">phili</text>
</g>
</svg>
